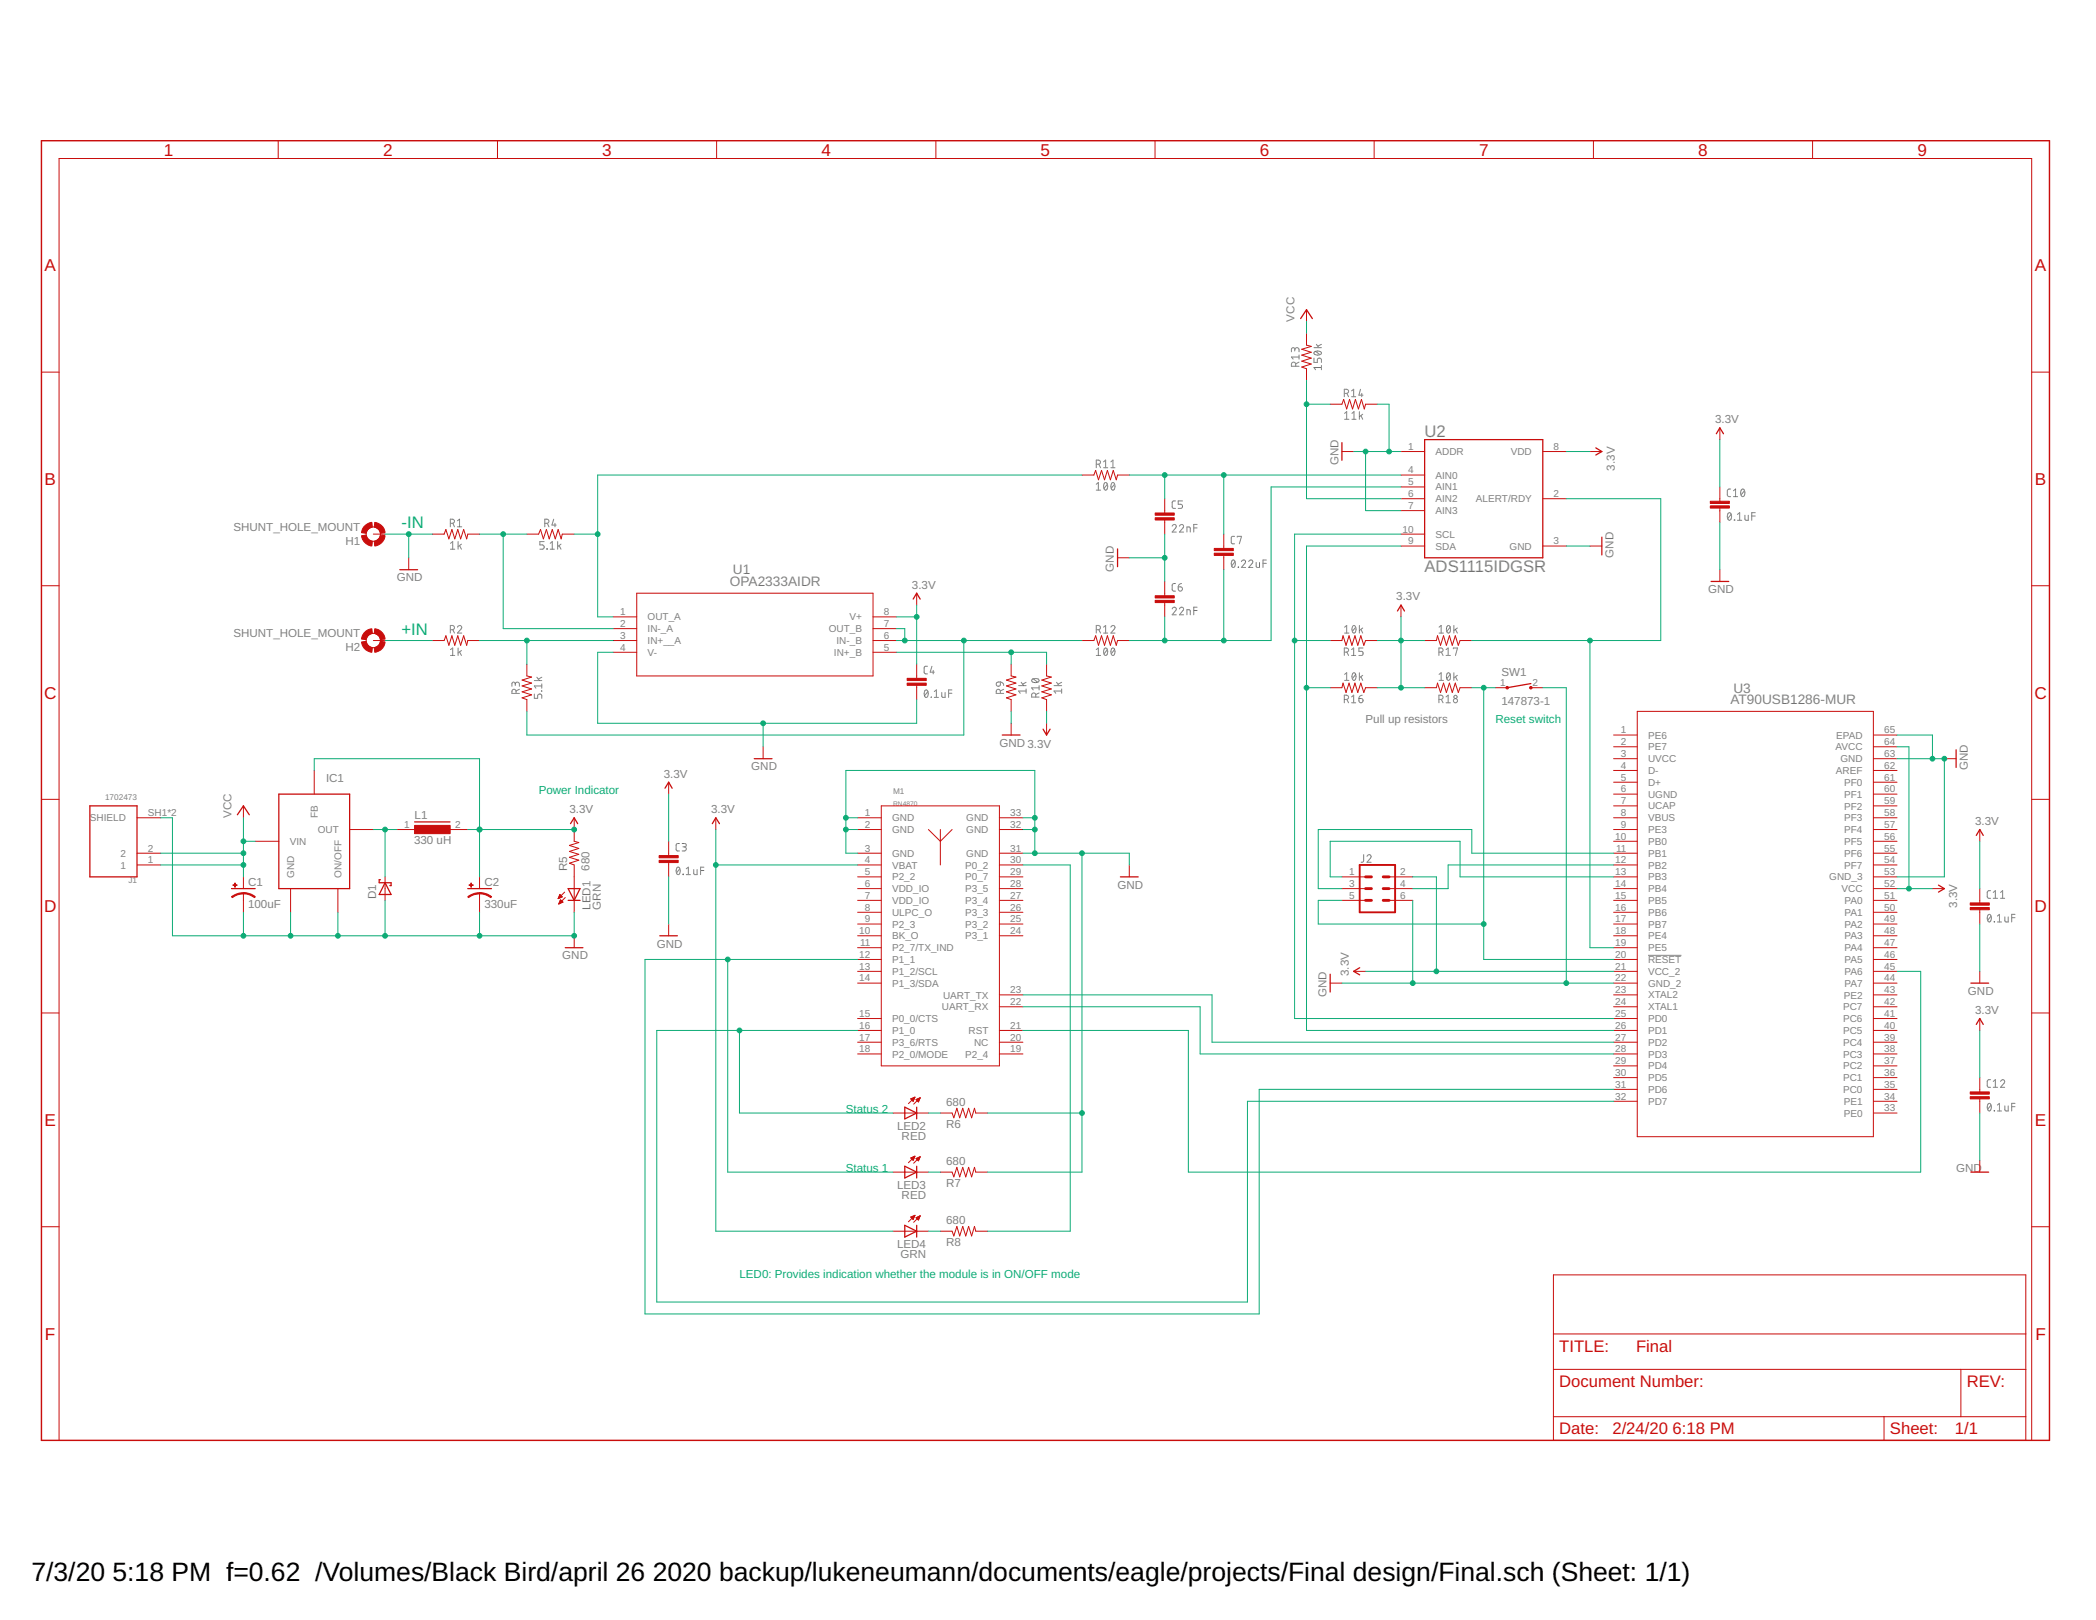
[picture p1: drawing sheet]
<svg xmlns="http://www.w3.org/2000/svg" width="279mm" height="216mm" viewBox="0 0 279 216" stroke-linecap="round" stroke-linejoin="round" font-family="sans-serif">
<g fill="none" stroke="#808080" stroke-width=".13">
<path d="M172.6 46.6a.29 .29 0 0 1 .3-.3 .29 .29 0 0 1 .3 .3v.3M172.6 46.8v-.3a.22 .22 0 0 0-.2-.2 .22 .22 0 0 0-.3 .2v.4M172.7 48.8v-.4a.28 .28 0 0 0-.3-.1 .28 .28 0 0 0-.3 .2v.3h1.1M173.2 48.3l-.5 .2M173.2 47.6h-1.1l.3 .3M173.2 47.3v.6M175.2 47.7v.6h.4v-.4l.2-.2 .3 .2v.4M175.2 46.3h.9M175.2 46.9a.63 .63 0 0 1 .9 .2 .59 .59 0 0 1-.9 0zM175.4 46.8l.5 .5M175.5 45.9l.3 .4M176.1 49h-.9l.2 .3"/>
<path d="M176.1 48.7v.6M176.1 45.9l-.4 .2M179.2 52.4h.4a.27 .27 0 0 0 .2-.3 .27 .27 0 0 0-.3-.2h-.3v1M179.2 55.1l.3-.2v1M179.2 55.9h.6M179.5 52.4l.3 .5M180.2 52.1l.2-.2v1M180.2 52.9h.5M180.2 55.9h.6M180.2 55.1l.3-.2v1M181.2 54.9v1M181.4 51.9l-.3 .8h.6"/>
<path d="M181.4 55.4l.3 .5M181.5 52.4v.5M181.7 55.2l-.5 .3M60 69.7h.4a.28 .28 0 0 0 .2-.3 .28 .28 0 0 0-.3-.2h-.3v1M60 72.4l.3-.2v1M60 73.2h.6M60.4 69.7l.2 .5M61 70.2h.6M61 69.4l.3-.2v1M61.1 72.2v1M61.3 72.7l.2 .5M61.5 72.5l-.4 .4"/>
<path d="M72.5 72.2h-.5v.4l.4 .1 .1 .2-.1 .3h-.4M72.6 69.7h.4a.28 .28 0 0 0 .2-.3 .28 .28 0 0 0-.3-.2h-.3v1M72.9 73.1l.1 .1zM73 69.7l.2 .5M73.3 73.2h.6M73.3 72.4l.3-.2v1M73.8 69.2l-.2 .8h.5M74 69.7v.5M74.3 72.2v1M74.5 72.7l.3 .5M74.8 72.5l-.5 .4M146.1 61.9h.3a.28 .28 0 0 0 .3-.3 .28 .28 0 0 0-.3-.3h-.3v1"/>
<path d="M146.1 64.5l.3-.2v1M146.1 65.3h.6M146.5 61.9l.2 .4M147.1 61.6l.3-.3v1M147.1 62.3h.6M147.2 64.4l.2-.1a.61 .61 0 0 1 0 1 .65 .65 0 0 1-.2-.9zM147.6 64.5l-.4 .6M148.1 62.3h.5M148.1 61.6l.3-.3v1M148.2 64.4l.2-.1a.61 .61 0 0 1 0 1 .65 .65 0 0 1-.2-.9zM148.6 64.5l-.5 .6M156.3 70.1a.28 .28 0 0 1 .4-.2 .28 .28 0 0 1 0 .5l-.4 .5h.5"/>
<path d="M156.7 77.8h-.3l-.1 .2v.7l.4 .1M156.7 66.8h-.3l-.1 .2v.6l.4 .2M157.1 78.2h.3a.28 .28 0 0 1 .2 .3 .28 .28 0 0 1-.3 .3 .28 .28 0 0 1-.2-.3zM157.2 70.1a.28 .28 0 0 1 .4-.2 .28 .28 0 0 1 .1 .5l-.5 .5h.6M157.5 77.8a.43 .43 0 0 0-.4 .4M157.6 66.8h-.5v.4h.4l.1 .2-.1 .3-.4 .1M158.2 70.9v-.7l.4 .1 .1 .6M159.1 70.4h.5M159.6 69.9h-.5v1M164.3 74.7l.1-.1a.59 .59 0 0 1 0 1 .63 .63 0 0 1-.1-.9zM164.6 71.5h-.4l-.1 .2v.7l.5 .1M164.6 74.8l-.4 .6"/>
<path d="M164.9 71.6v-.1h.6l-.3 1M165.1 75.6h.1M165.5 74.8l.3-.2 .2 .2-.1 .3-.4 .5h.5M166.5 74.8a.28 .28 0 0 1 .4-.2 .28 .28 0 0 1 0 .5l-.4 .5h.5M167.4 75l.1 .5 .1 .1h.3v-.6M168.4 75.1h.4M168.8 74.6h-.4v1M230.4 68.4l.1-.1a.61 .61 0 0 1 0 1 .63 .63 0 0 1-.1-.9zM230.7 65.2h-.3l-.1 .2v.7l.4 .1M230.8 68.6l-.5 .5M231.1 66.2h.5M231.1 65.4l.3-.2v1"/>
<path d="M231.2 69.3h.1M231.6 69.3h.6M231.6 68.6l.3-.3v1M232.2 65.2h.1a.61 .61 0 0 1 0 1 .63 .63 0 0 1-.1-1zM232.5 65.4l-.4 .6M232.6 68.7v.6h.2h.2v-.6M233.5 68.8h.5M234 68.3h-.5v1M60 83.9h.4a.28 .28 0 0 0 .2-.3 .28 .28 0 0 0-.3-.2h-.3v1M60 87.4h.6M60 86.6l.3-.2v1M60.4 83.9l.2 .5"/>
<path d="M61 83.6a.28 .28 0 0 1 .4-.2 .28 .28 0 0 1 .1 .4l-.5 .6h.6M61.1 86.4v1M61.3 86.9l.2 .5M61.5 86.7l-.4 .3M68.7 91.2a.28 .28 0 0 1 .3-.3 .28 .28 0 0 1 .2 .3v.3M68.7 91.4v-.3a.22 .22 0 0 0-.2-.2 .22 .22 0 0 0-.3 .2v.4M68.8 92.4v-.4a.28 .28 0 0 0-.3-.1 .28 .28 0 0 0-.3 .2v.3h1M69.2 91.9l-.4 .2M71.2 92.5v.6h.5v-.5l.2-.1 .3 .1v.5M71.2 90.7h1M71.6 90.3l.3 .4M72.2 92.1h.1"/>
<path d="M72.2 91.1v.6M72.2 91.4h-1l.2 .3M72.2 90.3l-.4 .2M123.3 92l.2-.1a.59 .59 0 0 1 0 1 .63 .63 0 0 1-.2-.9zM123.6 88.8h-.3l-.1 .2v.7l.2 .1h.2M123.7 92.2l-.5 .5M124.1 92.9h.1M124.2 88.8l-.2 .8h.5M124.4 89.3v.5M124.5 92.9h.6M124.5 92.2l.3-.3v1M125.5 92.3l.1 .6h.1h.3v-.6"/>
<path d="M126.4 92.4h.5M126.9 91.9h-.5v1M132.8 91l.5-.1v.3a.29 .29 0 0 1-.4 .2 .29 .29 0 0 1-.1-.4zM133.3 92.4v-.4a.28 .28 0 0 0-.3-.1 .28 .28 0 0 0-.2 .2v.3h1M133.3 90.9a.47 .47 0 0 1 .5 .5M133.8 91.9l-.5 .2M135.8 91.4h1M136.1 90.9l.4 .5M136.8 92.1h-1l.2 .3M136.8 91.8v.6M136.8 90.9l-.5 .3M137.6 90.6a.63 .63 0 0 1 .9 .1 .59 .59 0 0 1-1 0z"/>
<path d="M137.7 90.5l.6 .4M138.1 92.9l-.1-.4a.28 .28 0 0 0-.3-.2 .28 .28 0 0 0-.2 .3v.3h1M138.5 92.4l-.4 .2M138.5 91.7h-1l.2 .2M138.5 91.4v.5M140.5 91.4h1M140.8 90.9l.4 .5M141.5 92.1h-1l.2 .3M141.5 91.8v.6M141.5 90.9l-.5 .3M146.1 83.9h.3a.29 .29 0 0 0 .3-.3 .29 .29 0 0 0-.3-.2h-.3v1M146.1 86.6l.3-.2v1"/>
<path d="M146.1 87.4h.6M146.5 83.9l.2 .5M147.1 84.4h.6M147.1 83.6l.3-.2v1M147.2 86.4h.2a.59 .59 0 0 1 0 1 .63 .63 0 0 1-.2-1zM147.6 86.6l-.4 .5M148.1 83.6a.28 .28 0 0 1 .4-.2 .28 .28 0 0 1 0 .4l-.4 .6h.5M148.2 86.4h.2a.59 .59 0 0 1 0 1 .63 .63 0 0 1-.2-1zM148.6 86.6l-.5 .5M156.3 81.2a.27 .27 0 0 1 .3-.3 .27 .27 0 0 1 .1 .5l-.4 .5h.5M157.2 81.2a.27 .27 0 0 1 .4-.3 .27 .27 0 0 1 .1 .5l-.5 .5h.6M158.2 81.9v-.6h.4l.1 .6"/>
<path d="M159.1 81.4h.5M159.6 80.9h-.5v1M179.2 86.9h.4a.27 .27 0 0 0 .2-.3 .27 .27 0 0 0-.3-.2h-.3v1M179.2 93.2h.4a.27 .27 0 0 0 .2-.3 .27 .27 0 0 0-.3-.3h-.3v1.1M179.2 83.6l.3-.2v1M179.2 89.9l.3-.2v1M179.2 84.4h.6M179.2 90.7h.6M179.5 86.9l.3 .5M179.5 93.2l.3 .5M180.2 87.4h.5M180.2 86.6l.2-.2v1"/>
<path d="M180.2 92.9l.2-.3v1.1M180.2 93.7h.5M180.3 89.7h.2a.61 .61 0 0 1 0 1 .65 .65 0 0 1-.2-1zM180.4 83.4h.1a.61 .61 0 0 1 0 1 .63 .63 0 0 1-.1-1zM180.7 83.6l-.4 .5M180.7 89.9l-.4 .5M181.1 93.1h.4a.28 .28 0 0 1 .2 .3 .28 .28 0 0 1-.3 .2 .28 .28 0 0 1-.3-.2zM181.2 83.4v1M181.2 89.7v1M181.4 83.9l.3 .5M181.4 90.2l.3 .5M181.6 92.6a.43 .43 0 0 0-.5 .5"/>
<path d="M181.7 83.7l-.5 .3M181.7 90l-.5 .3M181.7 86.4h-.6v.4h.4a.28 .28 0 0 1 .2 .3 .28 .28 0 0 1-.2 .3h-.4M191.8 93.2h.4a.28 .28 0 0 0 .2-.3 .28 .28 0 0 0-.3-.3h-.3v1.1M191.8 86.9h.4a.28 .28 0 0 0 .2-.3 .28 .28 0 0 0-.3-.2h-.3v1M191.8 84.4h.6M191.8 90.7h.6M191.8 89.9l.3-.2v1M191.8 83.6l.3-.2v1M192.1 93.2l.3 .5M192.1 86.9l.3 .5M192.8 87.4h.5"/>
<path d="M192.8 93.7h.5M192.8 92.9l.2-.3v1.1M192.8 86.6l.2-.2v1M192.9 89.7h.2a.61 .61 0 0 1 0 1 .65 .65 0 0 1-.2-1zM192.9 83.4h.2a.61 .61 0 0 1 0 1 .63 .63 0 0 1-.2-1zM193.3 89.9l-.4 .5M193.3 83.6l-.4 .5M193.7 86.5v-.1h.6l-.3 1M193.8 83.4v1M193.8 89.7v1M194 90.2l.3 .5M194 83.9l.3 .5"/>
<path d="M194.3 90l-.5 .3M194.3 83.7l-.5 .3M90.3 115.6h.1a.59 .59 0 0 1 0 1 .63 .63 0 0 1-.1-1zM90.6 112.4h-.4l-.1 .2v.7l.5 .1M90.6 115.8l-.4 .6M90.9 112.4h.5a.23 .23 0 0 1 .1 .3 .23 .23 0 0 1-.2 .2h-.3M91 116.5l.1 .1zM91.2 112.9h.1a.28 .28 0 0 1 .2 .3 .28 .28 0 0 1-.3 .2h-.3M91.5 116.6h.5M91.5 115.8l.3-.2v1M92.5 115.9v.5l.1 .2h.3v-.7M93.4 116h.4"/>
<path d="M93.8 115.6h-.4v1M181.8 113.9v.8a.24 .24 0 0 1-.4 .2M182.2 114.1a.28 .28 0 0 1 .4-.2 .28 .28 0 0 1 .1 .5l-.5 .5h.6M265.3 118.7h-.3l-.1 .2v.7l.4 .1M265.7 119.7h.6M265.7 118.9l.3-.2v1M266.7 119.7h.5M266.7 118.9l.3-.2v1M219.7 127.3h4.4M265 121.9h.2a.61 .61 0 0 1 0 1 .65 .65 0 0 1-.2-1zM265.4 122.1l-.4 .5M265.8 122.8l.1 .1z"/>
<path d="M266.3 122.9h.5M266.3 122.1l.2-.2v1M267.3 122.2v.6l.1 .1h.3v-.7M268.2 122.3h.4M268.6 121.9h-.4v1M265 147.1l.2-.1a.61 .61 0 0 1 0 1.1 .65 .65 0 0 1-.2-1zM265.3 143.9h-.3l-.1 .2v.7l.4 .1M265.4 147.3l-.4 .5M265.7 144.1l.3-.2v1M265.7 144.9h.6M265.8 148l.1 .1zM266.3 147.3l.2-.3v1.1"/>
<path d="M266.3 148.1h.5M266.7 144.1a.28 .28 0 0 1 .4-.2 .28 .28 0 0 1 0 .5l-.4 .5h.5M267.3 147.4v.6l.1 .1h.3v-.7M268.2 147.5h.4M268.6 147h-.4v1.1"/>
<circle cx="194" cy="93.4" r=".28"/>
<circle cx="194" cy="92.9" r=".22"/>
</g>
<g fill="none" stroke="#c90d0c" stroke-width=".17">
<path d="M173.4 42.5l.8-1.2 .7 1.2M178.9 59v2.3M189.9 58.6h15.8v15.7h-15.8zM212.7 59.7l.8 .5-.8 .4M228.8 57.8l.5-.8 .4 .8M53.3 75.9h2.4M121.7 79.8l.5-.7 .5 .7M149 73.2v2.3M213.5 71.6v2.4M228.1 77.5h2.3M133.6 98h2.4M139 97.2l.5 .8 .5-.8"/>
<path d="M186.3 81.4l.5-.8 .4 .8M204.1 91.1l-3.2 .6M260.8 99.9v2.4M12 107.4h6.3v9.5h-6.3zM30.9 118.4h3.1M31.6 108.6l.8-1.2 .8 1.2M37.2 105.8h9.4v12.6h-9.4zM50.7 117.2h-.2v.4h1.6v.4h-.1M51.3 117.6l.8 1.6h-1.6zM55.3 109.5h4.7M62.4 118.4h3.1M75.7 118.4h1.6l-.8 1.6z"/>
<path d="M75.7 120h1.6M76.1 109.8l.4-.8 .5 .8M88.6 105.1l.5-.9 .5 .9M95 109.8l.4-.8 .5 .8M100.5 101.1h2.4M149.4 116.9h2.3M258.4 118l.8 .4-.8 .5M263.4 111.3l.5-.7 .5 .7M75.4 126.3h2.3M87.9 124.7h2.4M177.3 129.8v2.4M181.3 129l-.9 .5 .9 .4"/>
<path d="M262.7 131h2.4M263.4 136.5l.5-.8 .5 .8M120.6 147.6l1.6 .7-1.6 .8zM120.6 155.4l1.6 .8-1.6 .8zM122.2 147.6v1.5M122.2 155.4v1.6M262.7 156.2h2.4M120.6 163.3l1.6 .8-1.6 .8zM122.2 163.3v1.6"/>
</g>
<g fill="none" stroke="#c90d0c" stroke-width=".13">
<path d="M37.1 18.8v2.3M66.3 18.8v2.3M95.5 18.8v2.3M124.8 18.8v2.3M154 18.8v2.3M183.2 18.8v2.3M212.4 18.8v2.3M241.6 18.8v2.3M5.5 49.6h2.4M174.2 44.4v1.6l.6 .2-1.3 .3 1.3 .4-1.3 .4 1.3 .4-1.3 .4 1.3 .4-1.3 .4 .7 .2v1.6M174.2 41.3v1.5M177.3 53.9h1.6l.2-.7 .4 1.3 .4-1.3 .4 1.3 .4-1.3 .4 1.3 .4-1.3 .4 1.3 .1-.6h1.6"/>
<path d="M229.3 57v1.6M270.8 49.6h2.4M5.5 78.1h2.4M49.8 71.2h1.5M54.5 74.3v1.6M57.6 71.2h1.6l.2-.6 .4 1.2 .4-1.2 .4 1.2 .4-1.2 .4 1.2 .4-1.2 .4 1.2 .2-.6h1.5M70.2 71.2h1.6l.3-.6 .3 1.2 .4-1.2 .4 1.2 .4-1.2 .4 1.2 .4-1.2 .4 1.2 .2-.6h1.5M84.9 79.1h31.5v11h-31.5zM122.2 79.1v1.5M144.2 63.3h1.6l.2-.6 .4 1.2 .4-1.2 .4 1.2 .4-1.2 .4 1.2 .4-1.2 .4 1.2 .2-.6h1.5M149 74.3h1.5M155.3 66.5v1.8"/>
<path d="M155.3 69.3v1.9M155.3 77.5v1.9M163.1 71.2v1.9M163.1 74v1.9M178.9 60.2h1.5M186.8 60.2h3.1M186.8 63.3h3.1M186.8 64.9h3.1M186.8 66.5h3.1M186.8 68.1h3.1M186.8 72.8h3.1M186.8 71.2h3.1"/>
<path d="M205.7 60.2h3.1M205.7 66.5h3.1M205.7 72.8h3.1M211.9 60.2h1.6M211.9 72.8h1.6M229.3 64.9v1.9M229.3 67.7v1.9M229.3 75.9v1.6M270.8 78.1h2.4M49.8 85.4h1.5M57.6 85.4h1.6l.2-.7 .4 1.3 .4-1.3 .4 1.3 .4-1.3 .4 1.3 .4-1.3 .4 1.3 .2-.6h1.5M70.2 88.5v1.6l.7 .1-1.3 .4 1.3 .4-1.3 .4 1.3 .4-1.3 .4 1.3 .4-1.3 .4 .6 .2v1.6"/>
<path d="M81.7 85.4h3.2M81.7 82.2h3.2M81.7 83.8h3.2M81.7 86.9h3.2M101.7 99.5v1.6M116.4 85.4h3.1M116.4 82.2h3.1M116.4 83.8h3.1M116.4 86.9h3.1M122.2 88.5v1.9M122.2 91.3v1.9M134.8 88.5v1.6l.6 .1-1.2 .4 1.2 .4-1.2 .4 1.2 .4-1.2 .4 1.2 .4-1.2 .4 .6 .2v1.6"/>
<path d="M134.8 96.4v1.6M139.5 88.5v1.6l.6 .1-1.2 .4 1.2 .4-1.2 .4 1.2 .4-1.2 .4 1.2 .4-1.2 .4 .6 .2v1.6M139.5 96.4v1.6M144.2 85.4h1.6l.2-.7 .4 1.3 .4-1.3 .4 1.3 .4-1.3 .4 1.3 .4-1.3 .4 1.3 .2-.6h1.5M155.3 80.3v1.9M177.3 85.4h1.6l.1-.7 .4 1.3 .4-1.3 .4 1.3 .4-1.3 .4 1.3 .4-1.3 .4 1.3 .2-.6h1.6M177.3 91.7h1.6l.1-.7 .4 1.3 .4-1.3 .4 1.3 .4-1.3 .4 1.3 .4-1.3 .4 1.3 .2-.6h1.6M186.8 80.6v1.6M189.9 85.4h1.6l.1-.7 .4 1.3 .4-1.3 .4 1.3 .4-1.3 .4 1.3 .4-1.3 .4 1.3 .2-.6h1.6M189.9 91.7h1.6l.1-.7 .4 1.3 .4-1.3 .4 1.3 .4-1.3 .4 1.3 .4-1.3 .4 1.3 .2-.6h1.6M199.3 91.7h1.6M204.1 91.7h1.6"/>
<path d="M215.1 98h3.1M215.1 99.5h3.1M218.2 94.8h31.5v56.7h-31.5zM249.7 98h3.2M249.7 99.5h3.2M5.5 106.5h2.4M18.3 109h3.1M18.3 113.7h3.1M18.3 115.3h3.1M32.4 107.4v1.6M32.4 116.9v1.5M32.4 119.1v2.5"/>
<path d="M34 112.1h3.2M38.7 118.4v3.2M41.9 102.7v3.1M45 118.4v3.2M46.6 110.6h3.2M51.3 116.9v3.1M52.9 110.6h3.1M59.2 110.6h3.2M63.9 116.9v1.5M63.9 119.1v2.5M74.4 119.7h.1M74.4 119.7h.2"/>
<path d="M74.5 119.6h.3M74.5 119.5h.4M74.5 119.4h.3M74.6 119.4h.2M74.6 119.3h.1M74.6 119.2l.4 .3-.6 .3zM74.6 119.2h.1M74.7 120h.1M75.3 118.9l-.9 .9M75.4 119.6l-.9 .9M76.5 109v3.1l.7 .2-1.3 .4 1.3 .4-1.3 .4 1.3 .4-1.3 .4 1.3 .3-1.3 .4 .6 .3v6.3M89.1 104.2v1.6"/>
<path d="M89.1 112.1v1.9M89.1 115v1.9M95.4 109v1.6M114.3 110.6h3.2M114.3 109h3.2M114.3 113.7h3.2M114.3 115.3h3.2M114.3 116.9h3.2M114.3 118.4h3.2M114.3 120h3.2M117.5 107.4h15.7v34.6h-15.7zM123.8 110.6l1.5 1.5 1.6-1.5"/>
<path d="M125.3 110.6v4.7M133.2 110.6h3.2M133.2 109h3.2M133.2 113.7h3.2M133.2 115.3h3.2M133.2 116.9h3.2M133.2 118.4h3.2M133.2 120h3.2M150.5 115.3v1.6M178.9 116.9h3.1M178.9 118.4h3.1M178.9 120h3.1"/>
<path d="M185.2 116.9h3.1M185.2 118.4h3.1M185.2 120h3.1M215.1 112.1h3.1M215.1 110.6h3.1M215.1 109h3.1M215.1 113.7h3.1M215.1 115.3h3.1M215.1 116.9h3.1M215.1 118.4h3.1M215.1 120h3.1M215.1 107.4h3.1"/>
<path d="M215.1 101.1h3.1M215.1 102.7h3.1M215.1 104.2h3.1M215.1 105.8h3.1M249.7 112.1h3.2M249.7 110.6h3.2M249.7 109h3.2M249.7 113.7h3.2M249.7 115.3h3.2M249.7 116.9h3.2M249.7 118.4h3.2M249.7 120h3.2"/>
<path d="M249.7 107.4h3.2M249.7 101.1h3.2M249.7 102.7h3.2M249.7 104.2h3.2M249.7 105.8h3.2M257.6 118.4h1.6M259.2 101.1h1.6M263.9 110.6v1.5M263.9 118.4v1.9M270.8 106.5h2.4M5.5 135h2.4M74.5 120.4h.1"/>
<path d="M74.5 120.4h.2M74.5 120.3h.4M74.6 120.2h.4M74.6 120.1h.3M75 120.2l-.3-.3-.2 .6M75 120.2l-.5 .3M76.5 124.7v1.6M89.1 123.1v1.6M114.3 135.7h3.2M114.3 131h3.2M114.3 129.5h3.2M114.3 126.3h3.2"/>
<path d="M114.3 121.6h3.2M114.3 123.1h3.2M114.3 124.7h3.2M114.3 137.3h3.2M114.3 138.9h3.2M114.3 127.9h3.2M133.2 121.6h3.2M133.2 123.1h3.2M133.2 124.7h3.2M133.2 132.6h3.2M133.2 134.2h3.2M133.2 137.3h3.2"/>
<path d="M133.2 138.9h3.2M177.3 131h1.6M180.4 129.5h1.6M215.1 135.7h3.1M215.1 131h3.1M215.1 129.5h3.1M215.1 126.3h3.1M215.1 121.6h3.1M215.1 123.1h3.1M215.1 124.7h3.1M215.1 132.6h3.1M215.1 134.2h3.1"/>
<path d="M215.1 137.3h3.1M215.1 138.9h3.1M215.1 127.9h3.1M249.7 135.7h3.2M249.7 131h3.2M249.7 129.5h3.2M249.7 126.3h3.2M249.7 121.6h3.2M249.7 123.1h3.2M249.7 124.7h3.2M249.7 132.6h3.2M249.7 134.2h3.2"/>
<path d="M249.7 137.3h3.2M249.7 138.9h3.2M249.7 127.9h3.2M263.9 121.3v1.8M263.9 129.5v1.5M263.9 135.7v1.6M270.8 135h2.4M114.3 140.5h3.2M119 148.3h4.8M119 156.2h4.8M121.4 146.5l.3 .3M121.4 146.5h.5"/>
<path d="M121.4 154.3l.6-.2-.3 .5zM121.4 154.3h.4M121.5 146.5h.3M121.5 154.3h.4M121.5 154.4h.3M121.5 146.6h.3M121.6 146.4h.3M121.6 154.5h.2M121.6 146.6h.2M121.6 154.2h.3M121.7 146.7h.1M121.7 154.6h.1"/>
<path d="M121.7 146.8h.1M121.7 146.3h.2M121.8 154.2h.1M121.8 146.3h.1M121.9 154.1h.1M122 146.2l-.9 .9M122 146.2l-.6 .3M122 146.2l-.3 .6M122 154.1l-.9 .9M122.1 146.5l.6-.2-.3 .6zM122.1 154.4l.6-.2-.3 .5zM122.1 154.4h.5"/>
<path d="M122.2 146.6h.3M122.2 146.5h.4M122.2 154.5h.3M122.2 154.3h.4M122.3 154.5h.2M122.3 146.7h.2M122.3 146.5h.3M122.3 154.6h.2M122.3 146.8h.2M122.4 154.3h.2M122.4 154.7h.1M122.4 146.8h.1"/>
<path d="M122.4 146.4h.2M122.5 154.2h.1M122.6 146.3h.1M122.7 146.3l-.9 .9M122.7 154.2l-.9 .8M125.3 148.3h1.6l.2 .7 .5-1.3 .3 1.3 .4-1.3 .4 1.3 .4-1.3 .4 1.3 .4-1.3 .2 .6h1.5M125.3 156.2h1.6l.2 .6 .5-1.2 .3 1.2 .4-1.2 .4 1.2 .4-1.2 .4 1.2 .4-1.2 .2 .6h1.5M133.2 140.5h3.2M215.1 140.5h3.1M215.1 142h3.1M215.1 143.6h3.1M215.1 145.2h3.1"/>
<path d="M215.1 146.8h3.1M249.7 140.5h3.2M249.7 142h3.2M249.7 143.6h3.2M249.7 145.2h3.2M249.7 146.8h3.2M249.7 148.3h3.2M263.9 143.6v1.9M263.9 146.5v1.8M263.9 154.6v1.6M5.5 163.5h2.4M119 164.1h4.8"/>
<path d="M121.4 162.2l.3 .3M121.4 162.2h.5M121.5 162.3h.3M121.6 162.1h.3M121.6 162.4h.2M121.6 162.5h.2M121.7 162.5h.1M121.7 162.1h.2M121.9 162h.1M122 162l-.9 .8M122 162l-.6 .2M122 162l-.3 .5"/>
<path d="M122.2 162.3h.4M122.2 162.4h.3M122.3 162.5h.2M122.3 162.2h.3M122.4 162.6h.1M122.4 162.1h.2M122.6 162.1h.1M122.7 162l-.9 .9M122.7 162l-.6 .3 .3 .3M122.7 162l-.3 .6M125.3 164.1h1.6l.2 .6 .5-1.3 .3 1.3 .4-1.3 .4 1.3 .4-1.3 .4 1.3 .4-1.3 .2 .7h1.5M207.1 169.9h62.9v22.1h-62.9z"/>
<path d="M207.1 177.8h62.9M270.8 163.5h2.4M7.9 192v-170.9h262.9v170.9M207.1 182.5h62.9M207.1 188.8h62.9M251.1 188.8v3.2M261.4 182.5v6.3"/>
<circle cx="49.8" cy="71.2" r=".95"/>
<circle cx="49.8" cy="85.4" r=".95"/>
</g>
<g fill="#c90d0c" stroke="#c90d0c" stroke-width=".13">
<path d="M161.9 73.7h2.5v.3h-2.5z"/>
<path d="M161.9 73.1h2.5v.3h-2.5z"/>
<path d="M154 80h2.5v.3h-2.5z"/>
<path d="M154 79.4h2.5v.3h-2.5z"/>
<path d="M154 69h2.5v.3h-2.5z"/>
<path d="M154 68.4h2.5v.3h-2.5z"/>
<path d="M120.9 91h2.6v.3h-2.6z"/>
<path d="M120.9 90.4h2.6v.3h-2.6z"/>
<path d="M228 67.4h2.5v.3h-2.5z"/>
<path d="M228 66.8h2.5v.3h-2.5z"/>
<path d="M31.1 117.9h.5v.1h-.5z"/>
<path d="M31.3 117.7h.1v.5h-.1z"/>
<path d="M55.3 110h4.7v1.1h-4.7z"/>
<path d="M62.5 117.9h.6v.1h-.6z"/>
<path d="M62.8 117.7v.5z"/>
<path d="M262.6 120.9h2.6v.3h-2.6z"/>
<path d="M262.6 120.3h2.6v.3h-2.6z"/>
<path d="M262.6 146.2h2.6v.3h-2.6z"/>
<path d="M262.6 145.5h2.6v.3h-2.6z"/>
<path d="M87.9 114.7h2.5v.3h-2.5z"/>
<path d="M87.9 114h2.5v.3h-2.5z"/>
</g>
<path d="M5.5 18.8h267.7v173.2h-267.7z" fill="none" stroke="#c90d0c" stroke-width=".19"/>
<g fill="#c90d0c" stroke="#c90d0c" stroke-width=".13">
<path d="M32.4 119a2.65 2.65 0 0 1 1.6 .5l-.1 .1a2.36 2.36 0 0 0-1.5-.5z" fill-rule="evenodd"/>
<path d="M30.9 119.5a2.64 2.64 0 0 1 1.5-.5v.1a2.36 2.36 0 0 0-1.4 .5z" fill-rule="evenodd"/>
<path d="M63.9 119a2.65 2.65 0 0 1 1.6 .5l-.1 .1a2.36 2.36 0 0 0-1.5-.5z" fill-rule="evenodd"/>
<path d="M62.4 119.5l.1-.1a2.42 2.42 0 0 1 1.4-.4v.1a2.36 2.36 0 0 0-1.5 .5z" fill-rule="evenodd"/>
<path d="M48.2 71.4l.6-.1a.94 .94 0 0 0 .8 .8v.7a1.57 1.57 0 0 1-1.4-1.4z" fill-rule="evenodd"/>
<path d="M50.7 71.3l.6 .1a1.56 1.56 0 0 1-1.3 1.4l-.1-.7a1 1 0 0 0 .8-.8z" fill-rule="evenodd"/>
<path d="M50 69.6a1.57 1.57 0 0 1 1.3 1.4l-.6 .1a.94 .94 0 0 0-.8-.8z" fill-rule="evenodd"/>
<path d="M48.5 70.2a1.65 1.65 0 0 1 1.1-.6v.7a1 1 0 0 0-.8 .8l-.6-.1 .1-.5z" fill-rule="evenodd"/>
<path d="M48.2 85.6l.6-.1a.99 .99 0 0 0 .8 .8v.6a1.51 1.51 0 0 1-1.4-1.3z" fill-rule="evenodd"/>
<path d="M50.7 85.5l.6 .1a1.51 1.51 0 0 1-1.3 1.3l-.1-.6a.99 .99 0 0 0 .8-.8z" fill-rule="evenodd"/>
<path d="M50 83.8a1.51 1.51 0 0 1 1.3 1.4h-.6a.94 .94 0 0 0-.8-.8z" fill-rule="evenodd"/>
<path d="M48.8 84.1l.3-.2 .5-.1v.6a1 1 0 0 0-.8 .8h-.6a1.43 1.43 0 0 1 .6-1.1z" fill-rule="evenodd"/>
<circle cx="200.9" cy="91.7" r=".17"/>
<circle cx="204.1" cy="91.7" r=".17"/>
</g>
<path d="M182 120h.8M182 118.4h.8M182 116.9h.8M184.4 120h.8M184.4 118.4h.8M184.4 116.9h.8" fill="none" stroke="#c90d0c" stroke-width=".38"/>
<path d="M181.3 115.3h4.7v6.3h-4.7z" fill="none" stroke="#c90d0c" stroke-width=".25"/>
<g fill="none" stroke="#0dab76" stroke-width=".13">
<path d="M174.2 53.9h3.1M174.2 42.8v1.6M174.2 50.7v15.8h12.6M183.6 53.9h1.6v6.3M229.3 58.6v6.3M51.3 71.2h6.3M54.5 71.2v3.1M63.9 71.2h6.3M67.1 71.2v12.6h14.6M76.5 71.2h3.2M144.2 63.3h-64.5v18.9h2M150.5 74.3h4.8"/>
<path d="M150.5 63.3h36.3M155.3 63.3v3.2M155.3 71.2v6.3M163.1 63.3v7.9M163.1 75.9v9.5M180.4 60.2h6.4M182 60.2v7.9h4.8M186.8 71.2h-14.2v64.5h42.5M186.8 72.8h-12.6v64.5h40.9M186.8 64.9h-17.4v20.5h-18.9M208.8 60.2h3.1M208.8 72.8h3.1"/>
<path d="M208.8 66.5h12.6v18.9h-25.2M229.3 69.6v6.3M51.3 85.4h6.3M63.9 85.4h17.8M70.2 85.4v3.1M81.7 86.9h-2v9.5h42.5v-3.2M101.7 96.4v3.1M119.5 86.9h20v1.6M119.5 82.2h2.7M119.5 85.4h24.7M119.5 83.8h1.1v1.6M122.2 80.6v7.9"/>
<path d="M128.5 85.4v12.6h-58.3v-3.2M134.8 86.9v1.6M134.8 94.8v1.6M139.5 94.8v1.6M155.3 82.2v3.2M172.6 85.4h4.7M174.2 91.7h3.1M183.6 91.7h6.3M183.6 85.4h6.3M186.8 82.2v9.5M196.2 91.7h3.1M197.8 91.7v36.2h17.3"/>
<path d="M205.7 91.7h3.1v39.3M211.9 85.4v40.9h3.2M252.9 98h4.7v3.1M252.9 99.5h1.6v18.9M21.4 109h1.6v15.7h53.5v-3.1M21.4 113.7h11M21.4 115.3h11M32.4 109v7.9M32.4 112.1h1.6M41.9 102.7v-1.6h22v15.8M49.8 110.6h3.1M51.3 110.6v6.3"/>
<path d="M51.3 120v4.7M62.4 110.6h14.1M89.1 105.8v6.3M89.1 116.9v6.2M95.4 115.3h18.9M95.4 110.6v53.5h23.6M112.8 109h1.5M112.8 110.6h1.5M114.3 113.7h-1.5v-11h25.1v11M136.4 109h1.5M136.4 113.7h14.1v1.6M136.4 110.6h1.5"/>
<path d="M136.4 115.3h6.3v48.8h-11.1M144.2 113.7v42.5h-12.6M178.9 116.9h-1.6v-4.8h17.3v4.8h20.5M178.9 120h-3.2v3.1h22.1M188.3 120v11M188.3 116.9h3.2v12.6M215.1 113.7h-18.9v-3.1h-20.5v7.8h3.2M215.1 115.3h-22.1v3.1h-4.7M252.9 101.1h6.3v15.8h-6.3M252.9 118.4h4.7M263.9 112.1v6.3M32.4 121.6v3.1"/>
<path d="M38.7 121.6v3.1M45 121.6v3.1M63.9 121.6v3.1M97 127.9v28.3h22M98.6 137.3v11h20.4M114.3 137.3h-26.8v36.2h78.8v-26.7h48.8M114.3 127.9h-28.3v47.2h81.9v-29.9h47.2M136.4 134.2h23.6v6.3h55.1M136.4 132.6h25.2v6.3h53.5M178.9 131h36.2M182 129.5h33.1M252.9 129.5h3.1v26.7h-97.6v-18.9h-22"/>
<path d="M263.9 123.1v6.4M263.9 137.3v6.3M123.8 156.2h1.5M123.8 148.3h1.5M131.6 148.3h12.6M263.9 148.3v6.3M123.8 164.1h1.5"/>
</g>
<g fill="#0dab76" stroke="#0dab76" stroke-width=".13">
<circle cx="38.7" cy="124.7" r=".32"/>
<circle cx="45" cy="124.7" r=".32"/>
<circle cx="51.3" cy="124.7" r=".32"/>
<circle cx="63.9" cy="124.7" r=".32"/>
<circle cx="76.5" cy="124.7" r=".32"/>
<circle cx="32.4" cy="124.7" r=".32"/>
<circle cx="54.5" cy="71.2" r=".32"/>
<circle cx="182" cy="60.2" r=".32"/>
<circle cx="185.2" cy="60.2" r=".32"/>
<circle cx="155.3" cy="74.3" r=".32"/>
<circle cx="101.7" cy="96.4" r=".32"/>
<circle cx="112.8" cy="110.6" r=".32"/>
<circle cx="112.8" cy="109" r=".32"/>
<circle cx="137.9" cy="109" r=".32"/>
<circle cx="137.9" cy="110.6" r=".32"/>
<circle cx="137.9" cy="113.7" r=".32"/>
<circle cx="144.2" cy="113.7" r=".32"/>
<circle cx="144.2" cy="148.3" r=".32"/>
<circle cx="188.3" cy="131" r=".32"/>
<circle cx="208.8" cy="131" r=".32"/>
<circle cx="257.6" cy="101.1" r=".32"/>
<circle cx="259.2" cy="101.1" r=".32"/>
<circle cx="63.9" cy="110.6" r=".32"/>
<circle cx="76.5" cy="110.6" r=".32"/>
<circle cx="122.2" cy="82.2" r=".32"/>
<circle cx="95.4" cy="115.3" r=".32"/>
<circle cx="191.5" cy="129.5" r=".32"/>
<circle cx="186.8" cy="85.4" r=".32"/>
<circle cx="186.8" cy="91.7" r=".32"/>
<circle cx="254.5" cy="118.4" r=".32"/>
<circle cx="70.2" cy="85.4" r=".32"/>
<circle cx="128.5" cy="85.4" r=".32"/>
<circle cx="120.6" cy="85.4" r=".32"/>
<circle cx="51.3" cy="110.6" r=".32"/>
<circle cx="32.4" cy="112.1" r=".32"/>
<circle cx="32.4" cy="113.7" r=".32"/>
<circle cx="32.4" cy="115.3" r=".32"/>
<circle cx="174.2" cy="91.7" r=".32"/>
<circle cx="79.7" cy="71.2" r=".32"/>
<circle cx="67.1" cy="71.2" r=".32"/>
<circle cx="155.3" cy="63.3" r=".32"/>
<circle cx="163.1" cy="63.3" r=".32"/>
<circle cx="155.3" cy="85.4" r=".32"/>
<circle cx="163.1" cy="85.4" r=".32"/>
<circle cx="134.8" cy="86.9" r=".32"/>
<circle cx="172.6" cy="85.4" r=".32"/>
<circle cx="97" cy="127.9" r=".32"/>
<circle cx="98.6" cy="137.3" r=".32"/>
<circle cx="197.8" cy="123.1" r=".32"/>
<circle cx="197.8" cy="91.7" r=".32"/>
<circle cx="211.9" cy="85.4" r=".32"/>
<circle cx="174.2" cy="53.9" r=".32"/>
</g>
<g font-size="3.5">
<text x="4.2" y="210.7">7/3/20</text>
<text x="15" y="210.7">5:18 PM f=0.62 /Volumes/Black Bird/april 26</text>
<text x="87" y="210.7">2020 backup/lukeneumann/documents/eagle/projects/Final design/Final.sch (Sheet: 1/1)</text>
</g>
<g font-size="2.3" fill="#c90d0c">
<text x="21.9" y="20.7">1</text>
<text x="51.1" y="20.7">2</text>
<text x="80.3" y="20.7">3</text>
<text x="109.5" y="20.7">4</text>
<text x="138.7" y="20.7">5</text>
<text x="167.9" y="20.7">6</text>
<text x="197.2" y="20.7">7</text>
<text x="226.4" y="20.7">8</text>
<text x="255.6" y="20.7">9</text>
<text x="5.9" y="36.2">A</text>
<text x="271.3" y="36.2">A</text>
<text x="5.9" y="64.6">B</text>
<text x="271.3" y="64.6">B</text>
<text x="5.9" y="93.1">C</text>
<text x="271.2" y="93.1">C</text>
<text x="5.9" y="121.6">D</text>
<text x="271.2" y="121.6">D</text>
<text x="5.9" y="150.1">E</text>
<text x="271.3" y="150.1">E</text>
<text x="6" y="178.5">F</text>
<text x="271.3" y="178.5">F</text>
</g>
<g font-size="2.2" fill="#808080">
<text x="189.9" y="58.3">U2</text>
<text x="189.9" y="76.2">ADS1115IDGSR</text>
</g>
<g font-size="2.2" fill="#0dab76">
<text x="53.5" y="70.4">-IN</text>
<text x="53.5" y="84.6">+IN</text>
</g>
<g font-size="2.2" fill="#c90d0c">
<text x="207.9" y="180.1">TITLE:</text>
<text x="207.9" y="184.9">Document Number:</text>
<text x="218.1" y="180.1">Final</text>
<text x="262.2" y="184.9">REV:</text>
<text x="207.9" y="191.2">Date:</text>
<text x="214.9" y="191.2">2/24/20</text>
<text x="223" y="191.2">6:18 PM</text>
<text x="251.9" y="191.2">Sheet:</text>
<text x="260.6" y="191.2">1/1</text>
</g>
<g font-size="1.8" fill="#808080">
<text x="97.7" y="76.6">U1</text>
<text x="97.3" y="78.1">OPA2333AIDR</text>
<text x="230.7" y="93.9">AT90USB1286-MUR</text>
<text x="231.1" y="92.3">U3</text>
</g>
<g font-size="1.5" fill="#808080">
<text x="172.6" y="42.9" transform="rotate(-90 172.6 42.9)">VCC</text>
<text x="228.6" y="56.4">3.3V</text>
<text x="178.4" y="62" transform="rotate(-90 178.4 62)">GND</text>
<text x="215.2" y="62.7" transform="rotate(-90 215.2 62.7)">3.3V</text>
<text x="31.1" y="70.8">SHUNT_HOLE_MOUNT</text>
<text x="46.1" y="72.7">H1</text>
<text x="52.9" y="77.5">GND</text>
<text x="148.5" y="76.2" transform="rotate(-90 148.5 76.2)">GND</text>
<text x="215.1" y="74.3" transform="rotate(-90 215.1 74.3)">GND</text>
<text x="121.6" y="78.4">3.3V</text>
<text x="186.1" y="80">3.3V</text>
<text x="227.7" y="79.1">GND</text>
<text x="31.1" y="84.9">SHUNT_HOLE_MOUNT</text>
<text x="46.1" y="86.8">H2</text>
<text x="200.1" y="90.1">SW1</text>
<text x="200.1" y="94">147873-1</text>
<text x="133.2" y="99.5">GND 3.3V</text>
<text x="182" y="96.4">Pull up resistors</text>
<text x="43.5" y="104.3">IC1</text>
<text x="88.5" y="103.6">3.3V</text>
<text x="100.1" y="102.7">GND</text>
<text x="262.3" y="102.7" transform="rotate(-90 262.3 102.7)">GND</text>
<text x="30.9" y="109" transform="rotate(-90 30.9 109)">VCC</text>
<text x="55.2" y="112.4">330 uH</text>
<text x="55.3" y="109.1">L1</text>
<text x="75.9" y="108.3">3.3V</text>
<text x="94.8" y="108.3">3.3V</text>
<text x="263.3" y="109.9">3.3V</text>
<text x="33.1" y="118">C1</text>
<text x="50.2" y="119.8" transform="rotate(-90 50.2 119.8)">D1</text>
<text x="64.6" y="118">C2</text>
<text x="75.6" y="116.1" transform="rotate(-90 75.6 116.1)">R5</text>
<text x="78.6" y="116.1" transform="rotate(-90 78.6 116.1)">680</text>
<text x="149" y="118.4">GND</text>
<text x="33.1" y="121">100uF</text>
<text x="64.6" y="121">330uF</text>
<text x="78.7" y="121.3" transform="rotate(-90 78.7 121.3)">LED1</text>
<text x="80.1" y="121.3" transform="rotate(-90 80.1 121.3)">GRN</text>
<text x="260.9" y="121" transform="rotate(-90 260.9 121)">3.3V</text>
<text x="75" y="127.9">GND</text>
<text x="87.6" y="126.3">GND</text>
<text x="179.8" y="130.1" transform="rotate(-90 179.8 130.1)">3.3V</text>
<text x="176.8" y="132.9" transform="rotate(-90 176.8 132.9)">GND</text>
<text x="262.3" y="132.6">GND</text>
<text x="263.3" y="135.1">3.3V</text>
<text x="126.1" y="147.4">680</text>
<text x="119.6" y="150.5">LED2</text>
<text x="120.2" y="151.9">RED</text>
<text x="126.1" y="155.3">680</text>
<text x="126.1" y="150.4">R6</text>
<text x="119.6" y="158.4">LED3</text>
<text x="120.2" y="159.8">RED</text>
<text x="126.1" y="158.2">R7</text>
<text x="260.8" y="156.2">GND</text>
<text x="119.6" y="166.3">LED4</text>
<text x="120" y="167.6">GRN</text>
<text x="126.1" y="163.1">680</text>
<text x="126.1" y="166.1">R8</text>
</g>
<g font-size="1.5" fill="#0dab76">
<text x="199.3" y="96.4">Reset switch</text>
<text x="71.8" y="105.8">Power Indicator</text>
<text x="112.7" y="148.3">Status 2</text>
<text x="112.7" y="156.2">Status 1</text>
<text x="98.6" y="170.4">LED0: Provides indication whether the module is in ON/OFF mode</text>
</g>
<g font-size="1.3" fill="#808080">
<text x="187.7" y="59.9">1</text>
<text x="207.1" y="59.9">8</text>
<text x="187.7" y="63.1">4</text>
<text x="187.7" y="64.7">5</text>
<text x="191.3" y="60.6">ADDR</text>
<text x="191.3" y="63.8">AIN0</text>
<text x="191.3" y="65.4">AIN1</text>
<text x="201.4" y="60.7">VDD</text>
<text x="187" y="71">10</text>
<text x="187.7" y="66.2">6</text>
<text x="187.7" y="67.8">7</text>
<text x="191.3" y="66.9">AIN2</text>
<text x="191.3" y="68.5">AIN3</text>
<text x="191.3" y="71.7">SCL</text>
<text x="196.7" y="66.9">ALERT/RDY</text>
<text x="207.1" y="66.2">2</text>
<text x="187.7" y="72.5">9</text>
<text x="191.3" y="73.2">SDA</text>
<text x="201.2" y="73.2">GND</text>
<text x="207.1" y="72.5">3</text>
<text x="82.7" y="82">1</text>
<text x="82.7" y="83.6">2</text>
<text x="86.3" y="82.7">OUT_A</text>
<text x="113.2" y="82.7">V+</text>
<text x="117.8" y="83.6">7</text>
<text x="117.8" y="82">8</text>
<text x="82.7" y="85.1">3</text>
<text x="82.7" y="86.7">4</text>
<text x="86.3" y="84.3">IN-_A</text>
<text x="86.3" y="85.8">IN+__A</text>
<text x="86.3" y="87.4">V-</text>
<text x="110.5" y="84.3">OUT_B</text>
<text x="111.2" y="87.4">IN+_B</text>
<text x="111.5" y="85.8">IN-_B</text>
<text x="117.8" y="86.7">5</text>
<text x="117.8" y="85.1">6</text>
<text x="200" y="91.4">1</text>
<text x="204.3" y="91.4">2</text>
<text x="216.1" y="97.7">1</text>
<text x="216.1" y="99.3">2</text>
<text x="216.1" y="100.9">3</text>
<text x="219.7" y="98.4">PE6</text>
<text x="219.7" y="100">PE7</text>
<text x="219.7" y="101.6">UVCC</text>
<text x="244.7" y="100">AVCC</text>
<text x="244.8" y="98.4">EPAD</text>
<text x="245.3" y="101.6">GND</text>
<text x="251.2" y="100.9">63</text>
<text x="251.2" y="99.3">64</text>
<text x="251.2" y="97.7">65</text>
<text x="216.1" y="102.5">4</text>
<text x="216.1" y="104">5</text>
<text x="216.1" y="105.6">6</text>
<text x="216.1" y="107.2">7</text>
<text x="219.7" y="103.2">D-</text>
<text x="219.7" y="104.7">D+</text>
<text x="219.7" y="106.3">UGND</text>
<text x="219.7" y="107.9">UCAP</text>
<text x="244.7" y="103.2">AREF</text>
<text x="245.8" y="107.9">PF2</text>
<text x="245.8" y="106.3">PF1</text>
<text x="245.8" y="104.7">PF0</text>
<text x="251.2" y="107.2">59</text>
<text x="251.2" y="105.6">60</text>
<text x="251.2" y="104">61</text>
<text x="251.2" y="102.5">62</text>
<text x="12" y="109.5">SHIELD</text>
<text x="19.7" y="113.5">2</text>
<text x="19.7" y="108.8">SH1*2</text>
<text x="38.6" y="112.6">VIN</text>
<text x="42.3" y="111">OUT</text>
<text x="42.4" y="109" transform="rotate(-90 42.4 109)">FB</text>
<text x="53.9" y="110.3">1</text>
<text x="60.7" y="110.3">2</text>
<text x="115.3" y="113.5">3</text>
<text x="115.3" y="110.3">2</text>
<text x="115.3" y="108.8">1</text>
<text x="118.9" y="111">GND</text>
<text x="118.9" y="109.5">GND</text>
<text x="128.8" y="109.5">GND</text>
<text x="128.8" y="111">GND</text>
<text x="134.7" y="108.8">33</text>
<text x="134.7" y="110.3">32</text>
<text x="134.7" y="113.5">31</text>
<text x="215.3" y="111.9">10</text>
<text x="215.4" y="113.5">11</text>
<text x="216.1" y="108.8">8</text>
<text x="216.1" y="110.3">9</text>
<text x="219.7" y="109.5">VBUS</text>
<text x="219.7" y="111">PE3</text>
<text x="219.7" y="112.6">PB0</text>
<text x="245.8" y="112.6">PF5</text>
<text x="245.8" y="111">PF4</text>
<text x="245.8" y="109.5">PF3</text>
<text x="251.2" y="113.5">55</text>
<text x="251.2" y="111.9">56</text>
<text x="251.2" y="110.3">57</text>
<text x="251.2" y="108.8">58</text>
<text x="16.1" y="115.8">1</text>
<text x="16.1" y="114.2">2</text>
<text x="19.7" y="115.1">1</text>
<text x="39.2" y="117" transform="rotate(-90 39.2 117)">GND</text>
<text x="45.5" y="117" transform="rotate(-90 45.5 117)">ON/OFF</text>
<text x="115.3" y="119.8">7</text>
<text x="115.3" y="118.2">6</text>
<text x="115.3" y="116.6">5</text>
<text x="115.3" y="115.1">4</text>
<text x="118.9" y="118.9">VDD_IO</text>
<text x="118.9" y="117.3">P2_2</text>
<text x="118.9" y="115.7">VBAT</text>
<text x="118.9" y="114.2">GND</text>
<text x="128.7" y="115.8">P0_2</text>
<text x="128.7" y="117.3">P0_7</text>
<text x="128.7" y="118.9">P3_5</text>
<text x="128.8" y="114.2">GND</text>
<text x="134.7" y="115.1">30</text>
<text x="134.7" y="116.6">29</text>
<text x="134.7" y="118.2">28</text>
<text x="134.7" y="119.8">27</text>
<text x="179.8" y="116.6">1</text>
<text x="179.8" y="118.2">3</text>
<text x="179.8" y="119.8">5</text>
<text x="186.6" y="119.8">6</text>
<text x="186.6" y="118.2">4</text>
<text x="186.6" y="116.6">2</text>
<text x="215.3" y="115.1">12</text>
<text x="215.3" y="116.6">13</text>
<text x="215.3" y="118.2">14</text>
<text x="215.3" y="119.8">15</text>
<text x="219.7" y="114.2">PB1</text>
<text x="219.7" y="115.7">PB2</text>
<text x="219.7" y="117.3">PB3</text>
<text x="219.7" y="118.9">PB4</text>
<text x="243.8" y="117.3">GND_3</text>
<text x="245.5" y="118.9">VCC</text>
<text x="245.8" y="115.8">PF7</text>
<text x="245.8" y="114.2">PF6</text>
<text x="251.2" y="119.8">51</text>
<text x="251.2" y="118.2">52</text>
<text x="251.2" y="116.6">53</text>
<text x="251.2" y="115.1">54</text>
<text x="114.5" y="124.5">10</text>
<text x="115.3" y="122.9">9</text>
<text x="115.3" y="121.4">8</text>
<text x="118.9" y="125.2">BK_O</text>
<text x="118.9" y="123.6">P2_3</text>
<text x="118.9" y="122">ULPC_O</text>
<text x="118.9" y="120.5">VDD_IO</text>
<text x="128.7" y="120.5">P3_4</text>
<text x="128.7" y="122.1">P3_3</text>
<text x="128.7" y="123.6">P3_2</text>
<text x="128.7" y="125.2">P3_1</text>
<text x="134.7" y="121.4">26</text>
<text x="134.7" y="122.9">25</text>
<text x="134.7" y="124.5">24</text>
<text x="215.3" y="121.4">16</text>
<text x="215.3" y="122.9">17</text>
<text x="215.3" y="124.5">18</text>
<text x="219.7" y="120.5">PB5</text>
<text x="219.7" y="122">PB6</text>
<text x="219.7" y="123.6">PB7</text>
<text x="219.7" y="125.2">PE4</text>
<text x="245.9" y="125.2">PA3</text>
<text x="245.9" y="123.6">PA2</text>
<text x="245.9" y="122.1">PA1</text>
<text x="245.9" y="120.5">PA0</text>
<text x="251.2" y="124.5">48</text>
<text x="251.2" y="122.9">49</text>
<text x="251.2" y="121.4">50</text>
<text x="114.5" y="130.8">14</text>
<text x="114.5" y="129.2">13</text>
<text x="114.5" y="127.7">12</text>
<text x="114.6" y="126.1">11</text>
<text x="118.9" y="131.5">P1_3/SDA</text>
<text x="118.9" y="129.9">P1_2/SCL</text>
<text x="118.9" y="126.8">P2_7/TX_IND</text>
<text x="118.9" y="128.3">P1_1</text>
<text x="215.3" y="126.1">19</text>
<text x="215.3" y="127.7">20</text>
<text x="215.3" y="129.2">21</text>
<text x="215.3" y="130.8">22</text>
<text x="219.7" y="126.8">PE5</text>
<text x="219.7" y="128.3">RESET</text>
<text x="219.7" y="129.9">VCC_2</text>
<text x="219.7" y="131.5">GND_2</text>
<text x="245.9" y="131.5">PA7</text>
<text x="245.9" y="129.9">PA6</text>
<text x="245.9" y="128.4">PA5</text>
<text x="245.9" y="126.8">PA4</text>
<text x="251.2" y="130.8">44</text>
<text x="251.2" y="129.2">45</text>
<text x="251.2" y="127.7">46</text>
<text x="251.2" y="126.1">47</text>
<text x="114.5" y="135.5">15</text>
<text x="114.5" y="137.1">16</text>
<text x="118.9" y="136.2">P0_0/CTS</text>
<text x="118.9" y="137.8">P1_0</text>
<text x="125.6" y="134.7">UART_RX</text>
<text x="125.7" y="133.1">UART_TX</text>
<text x="129.1" y="137.8">RST</text>
<text x="134.7" y="132.4">23</text>
<text x="134.7" y="133.9">22</text>
<text x="134.7" y="137.1">21</text>
<text x="215.3" y="132.4">23</text>
<text x="215.3" y="133.9">24</text>
<text x="215.3" y="135.5">25</text>
<text x="215.3" y="137.1">26</text>
<text x="219.7" y="133.1">XTAL2</text>
<text x="219.7" y="134.6">XTAL1</text>
<text x="219.7" y="136.2">PD0</text>
<text x="219.7" y="137.8">PD1</text>
<text x="245.7" y="137.8">PC5</text>
<text x="245.7" y="136.2">PC6</text>
<text x="245.7" y="134.7">PC7</text>
<text x="245.8" y="133.1">PE2</text>
<text x="251.2" y="137.1">40</text>
<text x="251.2" y="135.5">41</text>
<text x="251.2" y="133.9">42</text>
<text x="251.2" y="132.4">43</text>
<text x="114.5" y="140.2">18</text>
<text x="114.5" y="138.7">17</text>
<text x="118.9" y="140.9">P2_0/MODE</text>
<text x="118.9" y="139.4">P3_6/RTS</text>
<text x="128.7" y="140.9">P2_4</text>
<text x="129.8" y="139.4">NC</text>
<text x="134.7" y="138.7">20</text>
<text x="134.7" y="140.2">19</text>
<text x="215.3" y="138.7">27</text>
<text x="215.3" y="140.2">28</text>
<text x="215.3" y="141.8">29</text>
<text x="215.3" y="143.4">30</text>
<text x="219.7" y="139.4">PD2</text>
<text x="219.7" y="140.9">PD3</text>
<text x="219.7" y="142.5">PD4</text>
<text x="245.7" y="142.5">PC2</text>
<text x="245.7" y="140.9">PC3</text>
<text x="245.7" y="139.4">PC4</text>
<text x="251.2" y="143.4">36</text>
<text x="251.2" y="141.8">37</text>
<text x="251.2" y="140.2">38</text>
<text x="251.2" y="138.7">39</text>
<text x="215.3" y="145">31</text>
<text x="215.3" y="146.5">32</text>
<text x="219.7" y="144.1">PD5</text>
<text x="219.7" y="145.7">PD6</text>
<text x="219.7" y="147.2">PD7</text>
<text x="245.7" y="145.7">PC0</text>
<text x="245.7" y="144.1">PC1</text>
<text x="245.8" y="148.8">PE0</text>
<text x="245.8" y="147.2">PE1</text>
<text x="251.2" y="148.1">33</text>
<text x="251.2" y="146.5">34</text>
<text x="251.2" y="145">35</text>
</g>
<g font-size="1.1" fill="#808080">
<text x="14" y="106.6">1702473</text>
<text x="119" y="105.8">M1</text>
<text x="17.1" y="117.6">J1</text>
</g>
<text font-size=".9" fill="#808080" x="119" y="107.4">RN4870</text>
</svg>
